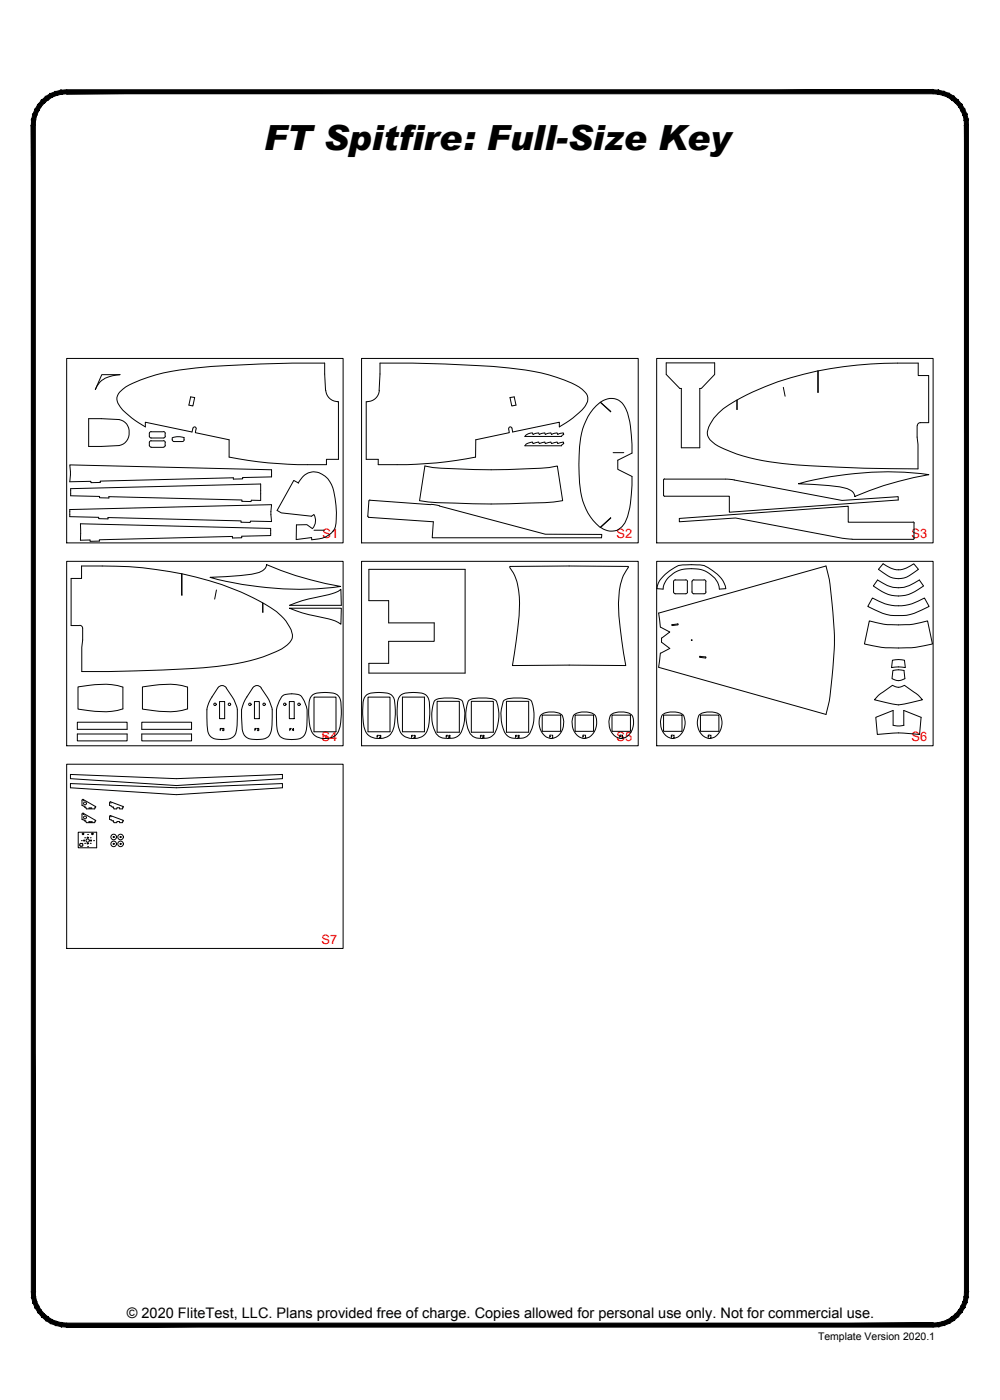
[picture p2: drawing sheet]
<svg xmlns="http://www.w3.org/2000/svg" width="190mm" height="267mm" viewBox="0 0 190 267" stroke-linecap="round" stroke-linejoin="round" font-family="sans-serif">
<!-- layer: 22 TILED -->
<g fill="#000" stroke="#000" stroke-width=".19">
<path d="M11.6 17.2l1.1-.1v.8zM11.6 17.2l.1 .7h1zM10.6 17.4l1-.2 .1 .7zM10.6 17.4l.2 .8 .9-.3zM9.6 17.8l1-.4 .2 .8zM9.6 17.8l.3 .7 .9-.3zM8.7 18.4l.9-.6 .3 .7zM8.7 18.4l.5 .6 .7-.5zM7.9 19.1l.8-.7 .5 .6zM7.9 19.1l.6 .5 .7-.6zM7.9 19.1l.6 .5-1.3 .3zM7.2 19.9l.6 .4 .7-.7zM7.2 19.9l.6 .4-1.1 .5zM6.7 20.8l.7 .3 .4-.8zM6.7 20.8l.7 .3-1.1 .7zM6.3 21.8l.7 .2 .4-.9zM6.3 21.8l.7 .2-1 .8zM6 22.8l.8 .1 .2-.9zM6 22.8l.8 .1-.8 .9zM6.8 22.9l-.8 .9h.7z"/>
<path d="M12.7 17.9h165.1v-.8zM12.7 17.1h165.1l-165.1 .8z"/>
<path d="M6 23.8l.7 222.3v-222.3zM6 23.8l.7 222.3h-.7z"/>
<path d="M184.4 22.8l.1 1h-.8zM183.7 22.9v.9l.7-1zM184.2 21.8l.2 1-.7 .1zM183.5 22l.2 .9 .5-1.1zM183.8 20.8l.4 1-.7 .2zM183.1 21.1l.4 .9 .3-1.2zM183.2 19.9l.6 .9-.7 .3zM182.6 20.3l.5 .8 .1-1.2zM182.5 19.1l.7 .8-.6 .4zM182 19.6l.6 .7-.1-1.2zM181.7 18.4l.8 .7-.5 .5zM181.7 18.4l-.4 .6 .7 .6zM180.8 17.8l.9 .6-.4 .6zM180.8 17.8l-.3 .7 .8 .5zM179.9 17.4l.9 .4-.3 .7zM179.9 17.4l-.3 .8 .9 .3zM178.8 17.2l1.1 .2-.3 .8zM178.8 17.2l-.1 .7 .9 .3zM177.8 17.1l1 .1-.1 .7zM177.8 17.1v.8h.9z"/>
<path d="M6 246.1h.7l-.7 1zM6.7 246.1l-.7 1 .8-.1zM6 247.1l.8-.1-.5 1.2zM6.8 247l-.5 1.2 .7-.3zM6.3 248.2l.7-.3-.3 1.2zM7 247.9l-.3 1.2 .7-.3zM6.7 249.1l.7-.3-.2 1.2zM7.4 248.8l-.2 1.2 .6-.4zM7.2 250l.6-.4 .1 1.2zM7.8 249.6l.1 1.2 .6-.5zM7.9 250.8l.6-.5 .2 1.2zM8.5 250.3l.2 1.2 .5-.6zM9.2 250.9l.4 1.2-.9-.6zM9.2 250.9l.4 1.2 .3-.7zM9.9 251.4l.7 1.1-1-.4zM9.9 251.4l.7 1.1 .2-.7zM10.8 251.8l.8 .9-1-.2zM10.8 251.8l.8 .9 .1-.7zM11.7 252l1 .8-1.1-.1zM11.7 252l1 .8v-.7z"/>
<path d="M12.7 252.1v.7l165.1-.7zM12.7 252.8l165.1-.7v.7z"/>
<path d="M177.8 252.1l1 .6-1 .1zM177.8 252.1l1 .6-.1-.7zM178.7 252l1.2 .5-1.1 .2zM178.7 252l1.2 .5-.3-.7zM179.6 251.8l1.2 .3-.9 .4zM179.6 251.8l1.2 .3-.3-.7zM180.5 251.4l1.2 .1-.9 .6zM180.5 251.4l1.2 .1-.4-.6zM181.3 250.9l1.2-.1-.8 .7zM181.3 250.9l1.2-.1-.5-.5zM182 250.3l1.2-.3-.7 .8zM182.6 249.6l-.6 .7 1.2-.3zM182.6 249.6l1.2-.5-.6 .9zM183.1 248.8l-.5 .8 1.2-.5zM183.1 248.8l1.1-.6-.4 .9zM183.5 247.9l-.4 .9 1.1-.6zM183.5 247.9l.9-.8-.2 1.1zM183.7 247l-.2 .9 .9-.8zM184.5 246.1l-.1 1-.7-.1zM183.7 246.1v.9l.8-.9z"/>
<path d="M183.7 23.8v222.3h.8zM183.7 23.8h.8v222.3z"/>
</g>
<g fill="none" stroke="#000" stroke-width=".19">
<path d="M12.7 68.3h52.7v35.1h-52.7zM16.9 79.8l5.8 .1a2.56 2.56 0 0 1 1.9 2.5 2.56 2.56 0 0 1-1.9 2.5l-5.8 .1zM19.4 71.4h3.5a4.7 4.7 0 0 0-4.7 2.8zM36.3 75.6l.8 .1-.4 1.6-.7-.1zM62 74.4l-.2-5.2a189.4 189.4 0 0 0-29.1 1.5 23.6 23.6 0 0 0-9.3 3.5 2.07 2.07 0 0 0-.5 3.3l.5 .6 1.7 1.5 2.6 1.7v-.9l8.9 1.9 .1-.7M62.1 74.3a2.26 2.26 0 0 0 2.2 2.2M64.3 76.5h.2v11h-2.3v1a86.2 86.2 0 0 1-18.6-1.4v-3.3l-6.4-1.4 .1-.7M68.9 68.3h52.7v35.1h-52.7zM70 76.5h-.2v11h2.3v1a85.6 85.6 0 0 0 18.5-1.4v-3.3l6.4-1.4-.1-.9a.32 .32 0 0 1 .3-.2 .32 .32 0 0 1 .3 .3M72.2 74.4l.2-5.2a189.4 189.4 0 0 1 29.2 1.5 24.3 24.3 0 0 1 9.3 3.5 2.13 2.13 0 0 1 .5 3.3l-2.3 2.1-2.5 1.7v-.9l-8.9 1.9-.2-.7M72.3 74.3a2.26 2.26 0 0 1-2.3 2.2M97.2 75.7l.8-.1 .3 1.6-.8 .1z"/>
<path d="M113.6 77.3a3.4 3.4 0 0 1 4.6-.8l.8 1a13.4 13.4 0 0 1 1.3 5.4l.1 3.4-2.7 1.4v1.7l2.7 1.4v1.7a17.1 17.1 0 0 1-1.4 7.1 3.1 3.1 0 0 1-4.8 .8 11.5 11.5 0 0 1-3.8-8.4l-.1-1.7a24.6 24.6 0 0 1 1-9.4 9.5 9.5 0 0 1 2.3-3.6zM114.3 76.6l2 1.8-1.9-1.8M125.1 68.3h52.7v35.1h-52.7zM126.9 69.1h9.2v2.2l-2.5 2.7h-.3v11.3h-3.5v-11.3h-.3l-2.6-2.7zM140.4 78h.1M140.4 76.2v1.8M149.2 73.8l.4 1.7M155.8 70.7v4l.1-4M13.3 88.6l38.4 .9v1.3l-5.5 .2v.2l-1.8 .1v-.3l-25.3 .7v.2h-1.8v-.2l-4 .1 .1-1.3zM13.3 97.1l38.4-1-.1 1.4 .1 1.9-4-.1v.2h-1.8v-.3l-25.3-.6v.2h-1.8v-.2l-5.5-.2zM13.5 93.1l36.2-.9v3.1h-1.8l-.1 .2h-1.7v-.2l-25.4-.7v.3l-1.7-.1v-.2l-5.5-.2zM28.4 84.3l.1 .7 .3 .2"/>
<path d="M28.4 83.1l.4 .3M28.8 84h2.3M28.8 85.2h2.3M28.8 82.3h2.3M28.8 83.4h2.3M28.8 83.9l-.4 .4M28.8 82.2l-.3 .2-.1 .7M31.1 83.9l.4 .4M31.1 82.2l.4 .4M31.5 82.6v.5M31.5 84.3v.5M31.5 84.8l-.4 .4"/>
<path d="M31.5 83.1l-.4 .3M32.8 83.4l.1 .5 .2 .2h1.6l.4-.3M32.9 83.4l.8-.2 1.4 .2M35.1 83.4v.4M36.8 81.6a.32 .32 0 0 1 .3-.3 .32 .32 0 0 1 .3 .4M56.8 92a3.3 3.3 0 0 1 5.6-.8 6.6 6.6 0 0 1 1.4 3.8 12.9 12.9 0 0 1 0 5.7l-.2 .3a4.8 4.8 0 0 1-4.2 1.8v-.4l-3 .4 .1-2.8 2-.1 1 .8M56.9 92l-.9-.5-3.2 5.7 .8 .5 5.8 .6 .4-.3M59.8 98a2.26 2.26 0 0 1-.3 2.7M70.1 98.3l.1 .2M70.4 95.3l11.7 .8M70.5 95.3l-.2 .1-.2 2.9M80.9 88.8l1.6 .3a145 145 0 0 0 22.1 0l1.6-.3 1 6.6-1.7 .2a187.2 187.2 0 0 1-23.9 0l-1.7-.2z"/>
<path d="M82.1 96.1l1.6 .2M83.7 96.4l20.2 5.4h10.7v.6h-32.3l.2-3-12.3-.8M100.1 83l.5-.4 .8-.1 .2 .3 1-.3 .1 .3 1.1-.3 .1 .3 1-.3 .2 .3 1-.3 .2 .3 1-.3 .1 .3-.4 .3h-7zM100.2 84.6l1.2-.4 .2 .3 1-.3 .1 .3 1.1-.3 .1 .3 1-.3 .2 .3 1-.3 .2 .3 1-.3 .1 .3-.4 .4h-7zM116.8 86.2h2M138.2 91.3l-11.6-.1-.2 .2v2.9l.2 .2h12.3v3.1l32.2-2.3v-.7l-10.7 .7-20.9-3.9-1.3-.1M152.1 92.2a64.8 64.8 0 0 1 24.9-1.8 63.9 63.9 0 0 0-14.1 4.2 1.85 1.85 0 0 0-1.5-1.5l-1.4-.3-2.1-.3zM173.9 99.5h-12.3v-3.1l-32.2 2.4v.6l10.7-.7 20.6 3.9M174 99.4l.2 .2M174.1 99.7v2.9M174.8 81.1v-.3l.5-.3h1.6v-9h-2v-2.3a73.5 73.5 0 0 0-29.1 4.5 33.6 33.6 0 0 0-8.5 4.6 7.2 7.2 0 0 0-2.6 4.3l.1 .3a5.2 5.2 0 0 0 3.1 2.6 38.6 38.6 0 0 0 13.8 3.1l2.6 .1a312.9 312.9 0 0 0 20.6 .6v-4.6l-.2-1.4v-2.2M12.7 106.9h52.7v35.2h-52.7z"/>
<path d="M15.2 119.2h-1.7v-9h2v-2.4a73.5 73.5 0 0 1 29.2 4.5 33.6 33.6 0 0 1 8.4 4.6 7.9 7.9 0 0 1 2.6 4v.7a5.2 5.2 0 0 1-3.2 2.6 38.6 38.6 0 0 1-13.8 3l-2.5 .2a357.6 357.6 0 0 1-20.6 .5l.1-8.2M15.2 119.1l.3 .1 .2 .5M15.4 101l-.1-1.2 36.3 .9v1.3l-5.5 .2v.2l-1.8 .1v-.3l-25.4 .6v.3h-1.8v-.2h-1.8l.1-1.9M34.6 109.3l.1 4.1v-4.1M40 110l8-.6 1.4-.3 .6-.4a1.52 1.52 0 0 0 .8-1.1 59.6 59.6 0 0 0 14.1 4.1 65 65 0 0 1-24.9-1.7zM41.2 112.4l-.3 1.7M50 114.9l.1 1.7v-1.7M55.2 115.3a40.9 40.9 0 0 1 8-2.2l1.2-.5 .5-.3 .1 3zM55.2 115.9h9.8l-.1 3-.5-.3a13.7 13.7 0 0 0-4.3-1.3 21.4 21.4 0 0 1-4.9-1.4zM59.8 101h2M68.9 106.9h52.7v35.2h-52.7zM70.3 108.5h18.3v19.7h-18.3v-1.8h3.7v-4.2h8.7v-3.5h-8.7v-4.3h-3.7z"/>
<path d="M97.1 107.9h22.6v.2a9.2 9.2 0 0 0-1.8 5.6 43.3 43.3 0 0 0 .9 10.7l.4 2.4h-21.6l1.3-9.5a15.2 15.2 0 0 0-1.1-8.2l-.7-1zM114.3 100.5l2-1.9-1.9 1.9M125.1 106.9h52.7v35.2h-52.7zM125.8 119.5l-.3-2.7 31.9-9a33.6 33.6 0 0 1 1.3 8.8 51.6 51.6 0 0 1-.2 12.5 28 28 0 0 1-1.1 7l-31.9-9 .3-2.7M125.8 119.5l1.8 .9-1.6 1.2M126.7 109.4l2.3-1.5a12.3 12.3 0 0 1 5.4 0 6.4 6.4 0 0 1 3.9 4.2l-1.3 .1a4.7 4.7 0 0 0-3.9-3.8 6.1 6.1 0 0 0-5.6 1.5l-.8 1-.4 1.3-1.2-.1a4 4 0 0 1 1.6-2.7zM128.1 119l-.1 .1 .1 .1 1-.2M128.7 113.1h1.9M128.7 110.5h1.9M128.7 110.4l-.4 .4v2l.4 .3M129.1 118.9l-1 .1M129.1 118.8l.1 .1-.1 .1"/>
<path d="M130.6 110.4l.4 .4M130.9 110.8v2M131 112.8l-.4 .3M132.2 110.5h1.9M132.2 110.4l-.4 .4v2l.4 .3M134.1 110.4l.4 .4M134.5 110.8v2M134.5 112.8l-.4 .3h-1.9M160.7 102.5l1.6 .2M162.3 102.7h11.6M165.6 118.3a20.6 20.6 0 0 0 11.1 0l.9 4.4a27.9 27.9 0 0 1-12.9 0zM166.2 113.9a9 9 0 0 0 9.9 0l.9 1.6a11 11 0 0 1-5.1 1.8h-.7a7.6 7.6 0 0 1-4.5-1.1l-1.4-.7z"/>
<path d="M167.2 110.5a6.4 6.4 0 0 0 4.5 1.4 7.1 7.1 0 0 0 3.4-1.4l.8 1.1-1.1 .8a6.3 6.3 0 0 1-7.3 0l-1.1-.8zM168.2 107.4a4.3 4.3 0 0 0 5.9 0l.9 1.1a6.8 6.8 0 0 1-3.3 1.7h-.5a4.2 4.2 0 0 1-3-1.1l-.9-.6zM174.2 102.6l-.2 .1M14.7 139.8h9.5v1.3h-9.5zM14.7 137.6h9.5v1.3h-9.5zM14.9 130.9l3.2-.5a12.8 12.8 0 0 1 5.3 .5v4.1a13.8 13.8 0 0 1-6.4 .4l-2.1-.3zM27 139.8h9.5v1.3h-9.5zM27 137.6h9.5v1.3h-9.5zM27.1 130.9l3.3-.5a13 13 0 0 1 5.3 .5v4.1a13.8 13.8 0 0 1-6.4 .4l-2.2-.3zM41.5 131.1a10.4 10.4 0 0 0-2 3.8v4a1.88 1.88 0 0 0 2 1.9h1.6a1.89 1.89 0 0 0 2-1.9l.1-2.2a5.5 5.5 0 0 0-1-3.9l-1.1-1.7M41.5 131a.95 .95 0 0 1 1.6 0M41.8 133.6h1v3.3h-1z"/>
<path d="M48.1 131.1a10.4 10.4 0 0 0-2 3.8l-.1 1.8a6.2 6.2 0 0 0 .5 3.3 2.49 2.49 0 0 0 2.4 .9l.8-.1a1.89 1.89 0 0 0 2-1.9l.2-2.2a6.1 6.1 0 0 0-1-3.9l-1.2-1.7M48.2 131a.95 .95 0 0 1 1.5 0M48.5 133.6h.9v3.3h-.9zM53.6 132.8a2.71 2.71 0 0 1 2.6-.6 1.71 1.71 0 0 1 1.8 1.3 5.3 5.3 0 0 1 .5 3.2 6.2 6.2 0 0 1-.5 3.3 2.49 2.49 0 0 1-2.4 .9l-.8-.1a1.89 1.89 0 0 1-2-1.9l-.1-2.2a6.4 6.4 0 0 1 .9-3.9zM55.1 133.6h.9v3.3h-.9zM59.3 132.6a2.21 2.21 0 0 1 1.8-.6l.8-.1a3.1 3.1 0 0 1 2.6 .7 3.9 3.9 0 0 1 .5 2.7v.8a5.8 5.8 0 0 1-.9 3.8 3.4 3.4 0 0 1-4.6-.3 11.7 11.7 0 0 1-.4-6.6zM59.8 139.4v-6.6h4.2v6.6M69.6 132.6a2.21 2.21 0 0 1 1.8-.6l.8-.1a3.1 3.1 0 0 1 2.6 .7 6.4 6.4 0 0 1 .5 3.5 5.8 5.8 0 0 1-.9 3.8 3.4 3.4 0 0 1-4.6-.3 11.7 11.7 0 0 1-.4-6.6zM70.1 139.4v-6.6h4.2v6.6M76.2 132.6a2.21 2.21 0 0 1 1.8-.6l.7-.1a3.1 3.1 0 0 1 2.7 .7 3.9 3.9 0 0 1 .5 2.7v.8a5.8 5.8 0 0 1-1 3.8 3.4 3.4 0 0 1-4.6-.3 11.7 11.7 0 0 1-.4-6.6zM76.7 139.4v-6.6h4.2v6.6M82.8 133.5l.1-.1a7.7 7.7 0 0 1 5 0 7.2 7.2 0 0 1-.4 6.6 3.6 3.6 0 0 1-4.1 0 6.9 6.9 0 0 1-.6-6.5z"/>
<path d="M83.3 139.5v-5.9h4.2v5.9M89.2 133.5l.2-.1a7.7 7.7 0 0 1 5 0 6.9 6.9 0 0 1-.5 6.6 3.6 3.6 0 0 1-4.1 0 7.2 7.2 0 0 1-.6-6.5zM89.8 139.5v-5.9h4.2v5.9M95.9 133.5l.2-.1a7.7 7.7 0 0 1 5 0 6.9 6.9 0 0 1-.5 6.6 3.6 3.6 0 0 1-4.1 0 7.2 7.2 0 0 1-.6-6.5zM96.5 139.5v-5.9h4.2v5.9M103 136.3a3.6 3.6 0 0 1 4.1 0 3.2 3.2 0 0 1-1.8 4.4 2.9 2.9 0 0 1-2.6-3.8zM103.3 136.2h3.5v3.1h-3.5zM109.3 136.3a3.6 3.6 0 0 1 4.1 0 3.2 3.2 0 0 1-1.9 4.4 2.7 2.7 0 0 1-2.5-3.2zM109.6 136.2h3.5v3.1h-3.5zM116.3 136.3a3.6 3.6 0 0 1 4.1 0 3.2 3.2 0 0 1-1.8 4.4 2.7 2.7 0 0 1-2.6-3.2zM116.6 136.2h3.5v3.1h-3.5zM126 121.5v.8l1.6 1.2-1.8 1"/>
<path d="M126.1 136.3a3.6 3.6 0 0 1 4.1 0 3.2 3.2 0 0 1-1.8 4.4 2.7 2.7 0 0 1-2.6-3.2zM126.4 136.2h3.5v3.1h-3.5zM133.1 136.3a3.6 3.6 0 0 1 4.1 0 3.2 3.2 0 0 1-1.8 4.4 2.85 2.85 0 0 1-2.5-3.8zM133.4 125l-.1 .1 .1 .1 1 .1M133.4 125.1h1M133.4 136.2h3.5v3.1h-3.5zM134.4 125.1l.1 .2h-.1M167.3 132.5l2.7-1.9 1.2 .3 1.1-.3 2.7 1.9 .7 .8-2.3 .6a6.4 6.4 0 0 1-4.5 0l-2.3-.6zM170 125.8l1.2-.2 1.1 .2 .2 1.4-1.3-.2-1.4 .2zM170.1 127.7l1.1-.1 1 .1 .2 1.6a2.17 2.17 0 0 1-2.5 0zM170.1 138.2v-2.9l-3.3 1.4 .3 3.2 4.1-.3 4 .3 .3-3.2-3.3-1.4v2.9M170.1 138.2l.9 .1 1.2-.1"/>
<path d="M12.7 145.6h52.7v35.1h-52.7zM13.4 147.5l20.2 .8 20.2-.8v.8l-20.2 1.3-20.2-1.3zM13.4 149.3l20.2 .8 20.2-.8v.8l-20.2 1.3-20.2-1.3zM14.9 158.5h3.5v3h-3.5zM15.6 152.5v.9l.3 .1M15.6 155.1v1l.3 .1M15.8 152.5h.1M15.8 155.2h.1M15.9 152.3l2.3 1.3M15.9 154.9l2.3 1.4M15.9 152.3l-.3 .2M15.9 154.9l-.3 .2"/>
<path d="M15.9 153.5l.2 .2M15.9 156.2l.2 .2M16.1 159.6h.1M16.7 159h.1M16.9 153.9h.6M16.9 156.6h.1M16.9 154h.6M16.9 156.6h.6M16.9 156.5h.6M17.2 159.6h.1M17.5 156.6h.1M18.2 153.6v.1"/>
<path d="M18.2 156.3h.1M18.2 153.7l-.2 .4h-1.5l-.2-.3h-.2M18.2 156.3l-.2 .4h-1.5l-.2-.3h-.2M20.9 152.9v.5l.5 .4h.2l.1 .3h.5l.1-.2h.4l.1 .2h.5l.2-.4M20.9 155.5v.6l.3 .1M20.9 152.8l.2-.1 2.3 .9M20.9 155.5l.1-.1 2.5 .9M21 153h.1M21 155.6h.1M21.2 156.2l.2 .2M23.4 153.6l.1 .1M23.5 156.3l-.2 .4h-.5l-.1-.2h-.4l-.1 .2h-.5l-.1-.3h-.2"/>
<path d="M15.2 160.9l.1 .2 .3 .1M15.4 160.7h.2M15.4 160.7l-.2 .1M15.5 160.1h.1M15.6 160.7l.2 .1M15.7 160.9v.1M15.8 161l-.2 .2M16.1 160.7h.1M16.7 161.3h.1M17.2 160.7h.1M17.8 160.1h.1"/>
<circle cx="41" cy="134.2" r=".23"/>
<circle cx="43.7" cy="134.2" r=".23"/>
<circle cx="47.6" cy="134.2" r=".23"/>
<circle cx="50.3" cy="134.2" r=".23"/>
<circle cx="54.3" cy="134.2" r=".23"/>
<circle cx="57" cy="134.2" r=".23"/>
<circle cx="131.8" cy="121.9" r=".06"/>
<circle cx="15.8" cy="158.9" r=".15"/>
<circle cx="16.2" cy="155.7" r=".28"/>
<circle cx="16.2" cy="153.1" r=".28"/>
<circle cx="16.7" cy="159.6" r=".11"/>
<circle cx="17.6" cy="158.9" r=".15"/>
<circle cx="21.7" cy="159.4" r=".53"/>
<circle cx="21.7" cy="159.4" r=".11"/>
<circle cx="23" cy="159.4" r=".53"/>
<circle cx="23" cy="159.4" r=".11"/>
<circle cx="16" cy="160.1" r=".11"/>
<circle cx="16.7" cy="160.1" r=".32"/>
<circle cx="16.7" cy="160.7" r=".11"/>
<circle cx="17.3" cy="160.1" r=".11"/>
<circle cx="21.7" cy="160.8" r=".53"/>
<circle cx="21.7" cy="160.8" r=".11"/>
<circle cx="23" cy="160.8" r=".53"/>
<circle cx="23" cy="160.8" r=".11"/>
</g>
<text font-size="6.6" x="50.2" y="28.7">FT Spitfire: Full-Size Key</text>
<g font-size="3.5">
<text x="103.4" y="141.8">F1</text>
<text x="109.7" y="141.8">F1</text>
<text x="116.8" y="141.8">F1</text>
<text x="126.6" y="141.8">F1</text>
<text x="133.7" y="141.8">F1</text>
</g>
<g font-size="3.1">
<text x="40.6" y="140.4">F5</text>
<text x="47.3" y="140.4">F5</text>
<text x="54" y="140.4">F4</text>
<text x="70.6" y="141.8">F3</text>
<text x="77.3" y="141.8">F3</text>
<text x="83.6" y="141.8">F2</text>
<text x="90.3" y="141.8">F2</text>
<text x="97" y="141.8">F2</text>
</g>
<text font-size="3.1" fill="#f00" x="60.3" y="141.8">F3</text>
<text font-size="2.8" x="24.1" y="251">© 2020 FliteTest, LLC. Plans provided free of charge. Copies allowed for personal use only. Not for commercial use.</text>
<g font-size="2.5" fill="#f00">
<text x="61.4" y="102.5">S1</text>
<text x="117.4" y="102.5">S2</text>
<text x="173.7" y="102.5">S3</text>
<text x="61.3" y="141.2">S4</text>
<text x="117.4" y="141.2">S5</text>
<text x="173.7" y="141.2">S6</text>
<text x="61.3" y="179.8">S7</text>
</g>
<text font-size="2" x="155.8" y="255.3">Template Version 2020.1</text>
</svg>
